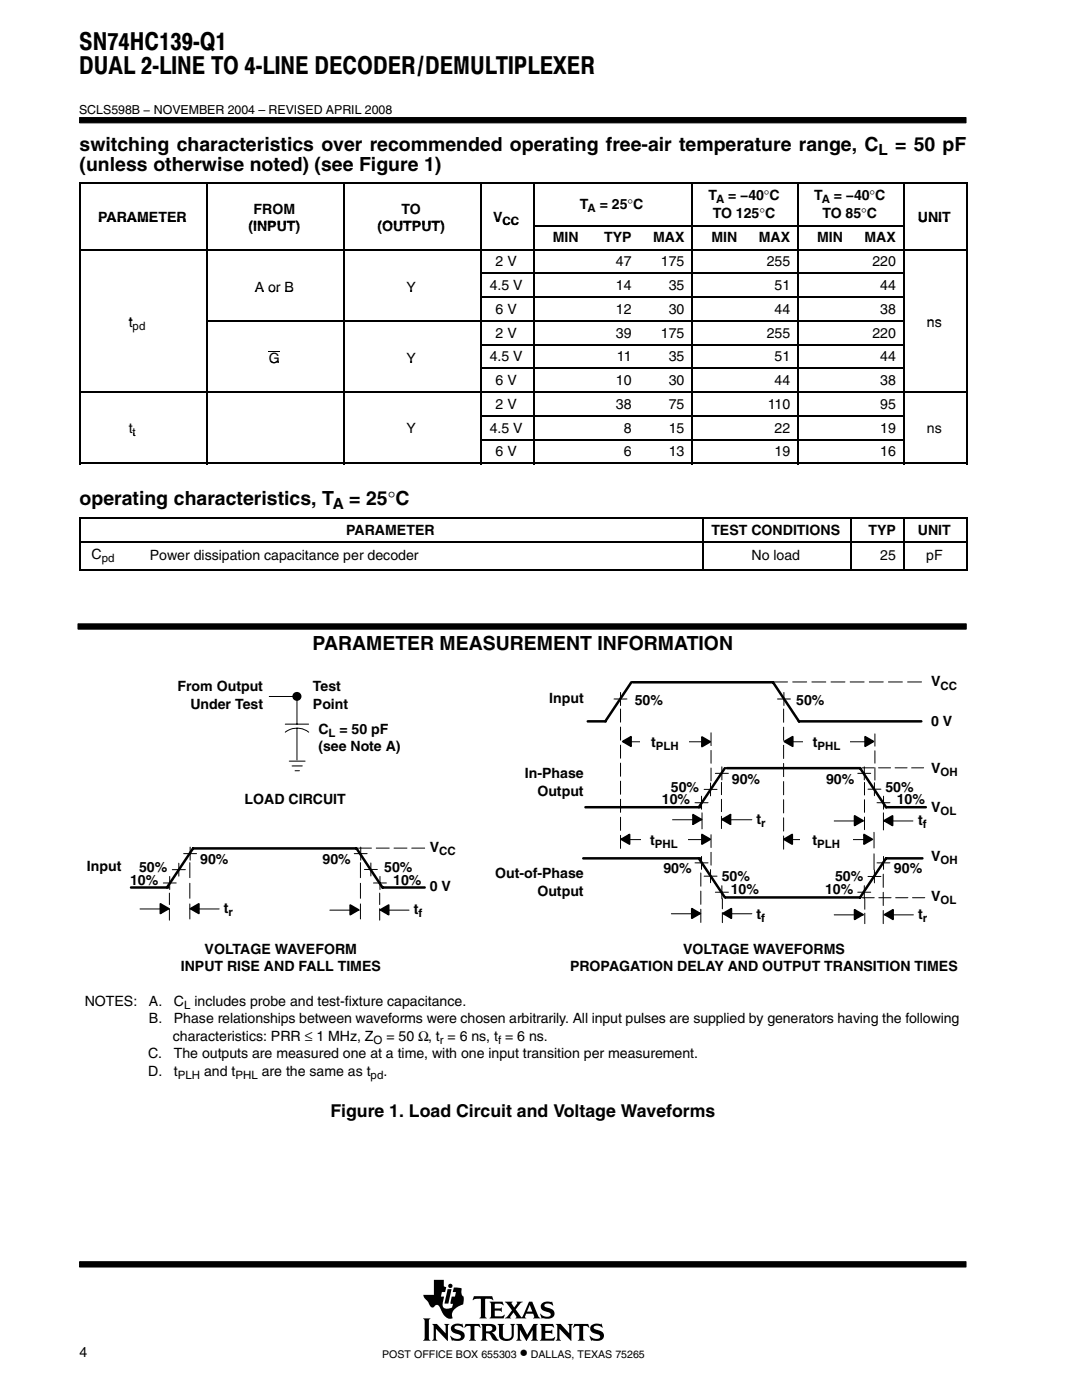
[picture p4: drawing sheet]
<svg xmlns="http://www.w3.org/2000/svg" width="216mm" height="279mm" viewBox="0 0 216 279" stroke-linecap="round" stroke-linejoin="round" font-family="sans-serif">
<g fill="#000" stroke="#000" stroke-width=".2">
<path d="M15.9 23.5h176.9v1h-176.9z" fill-rule="evenodd"/>
<path d="M15.9 251.8h176.9v1.1h-176.9z" fill-rule="evenodd"/>
</g>
<g fill="#000">
<path d="M89.3 257.3h.8l-.6 2.9h-.8z"/>
<path d="M84.4 263.1h1.5l-.3 .4v3.7l.3 .4h-1.5l.3-.6v-3.4z" fill-rule="evenodd"/>
<path d="M86.2 264.2h1l1.7 1.9v-1.5l-.3-.4h1.1l-.3 .4v3l-2.4-2.4v2l.3 .4h-1.1l.3-.6v-2.3z" fill-rule="evenodd"/>
<path d="M86.6 255.4h2v1.3l.4 .2-.2 1h-.6l-.2 .9h.6l-.2 1.1a1.11 1.11 0 0 0 .3 1.2l.6 .1 .9-.3 .2-.7-.5-.1 .2-1.3h.7l.2-.9h-.7l.3-1 1.5 .2v1l.1 .4 .3 .3v.9a.54 .54 0 0 1-.4 .7l-.4 .2a2.35 2.35 0 0 0-1.5 1.6v.4a.29 .29 0 0 1 .1 .3 .29 .29 0 0 1-.2 .3h-.1a2.21 2.21 0 0 1-2-1.9l-.1-.1a.68 .68 0 0 0-.5-.7 .68 .68 0 0 0-.8 .4 .88 .88 0 0 1-1.1-.9l-.8-.9-.2-.7h2.1z" fill-rule="evenodd"/>
<path d="M90.2 264.5a2.17 2.17 0 0 1 1.9-.2l.1-.1 .3 .8-.8-.4h-.7a.36 .36 0 0 0-.3 .4 .36 .36 0 0 0 .4 .3l.3 .1a1.19 1.19 0 0 1 1.3 1.5l-.1 .1a1.23 1.23 0 0 1-1.1 .6l-1.1-.1-.2 .1-.4-1h.1a1.37 1.37 0 0 0 2.1 .3 .6 .6 0 0 0-.8-.7 1.08 1.08 0 0 1-1-.5 1.08 1.08 0 0 1 0-1.1z" fill-rule="evenodd"/>
<path d="M92.9 264.2h2.8l.2 .8-.5-.4h-.6l-.1 .2v2.4l.3 .4h-1.4l.2-.3 .1-.3v-2.3l-.7-.1-.6 .4z" fill-rule="evenodd"/>
<path d="M94.6 258.7h3.6l.2 .8-.7-.3-.9 .1v3.4l.3 .4h-1.4l.3-.4v-3.4l-1-.1-.7 .3z" fill-rule="evenodd"/>
<path d="M95.9 264.2h2.1a.85 .85 0 0 1 1 .8 .85 .85 0 0 1-.9 .9l.4 .3 .7 1 .4 .2-.2 .1a1.11 1.11 0 0 1-1.4-.9l-.3-.4-.7-.1v1l.3 .5h-1.4l.3-.6v-2.3z" fill-rule="evenodd"/>
<path d="M97.7 259.8h2.6l.2 .7-.7-.3-1.1 .1v.8h1.1l.3-.2v.9l-.3-.2h-1.1v1l.1 .1h1.3l.5-.3h.1l-.2 .7h-2.8l.3-.5v-2.3z" fill-rule="evenodd"/>
<path d="M99.3 264.2h1.3l-.3 .4 .1 2.2 .2 .3 .8 .1a.73 .73 0 0 0 .7-.8v-1.8l-.3-.4h1l-.3 .4v1.9a1.56 1.56 0 0 1-1.3 1.2 1.56 1.56 0 0 1-1.5-.7l-.1-2.4z" fill-rule="evenodd"/>
<path d="M103 264.2h1.1l1.1 2.2 1.2-2.2h.9l-.3 .4v2.6l.4 .4h-1.4l.3-.4v-1.8l-1.3 2.2-1.3-2.2v1.7l.4 .5h-1.1l.3-.6v-2.3z" fill-rule="evenodd"/>
<path d="M100.7 259.8h1.6l-.2 .4 .5 .7 .6-.8-.1-.3h1.2l-.5 .3-.9 1.2 1 1.5a.22 .22 0 0 0 .3 .1 .22 .22 0 0 0 .1-.3l1.3-2.8h.6l1.2 2.9 .4 .4-1.4-.1a.24 .24 0 0 0 .2-.1 .24 .24 0 0 0 0-.3l-.2-.4h-1.4l-.3 .6 .3 .3h-2.2l.2-.3-.5-.9-.7 .9 .2 .3h-1.3l.5-.4 1-1.2z" fill-rule="evenodd"/>
<path d="M108.1 260.2l.1-.1a1.88 1.88 0 0 1 1.4-.3l.4 .1 .2-.2 .2 .8-1.1-.4a.44 .44 0 0 0-.7 .4 .44 .44 0 0 0 .6 .5 1.34 1.34 0 0 1 1.4 1.3 1.13 1.13 0 0 1-1.1 .9h-.8a.37 .37 0 0 0-.6 0l-.3-1h.1l.6 .5 .8 .1a.47 .47 0 0 0 .6-.5 .47 .47 0 0 0-.5-.4l-.2-.1a1.11 1.11 0 0 1-1.2-1.5z" fill-rule="evenodd"/>
<path d="M107.7 264.2h2.6l.2 .8-.6-.4-1.1 .1v.9h1l.4-.3v1l-.3-.3h-1.1v1.1h1.4l.5-.3-.2 .8h-2.8l.3-.6v-2.3z" fill-rule="evenodd"/>
<path d="M110.9 264.2h1l1.7 1.9v-1.5l-.3-.4h1l-.3 .4v3l-2.4-2.4v2l.3 .4h-1l.3-.4v-2.6z" fill-rule="evenodd"/>
<path d="M114.6 264.2h2.8l.2 .8-.5-.4h-.6l-.1 .2v2.4l.3 .4h-1.4l.3-.4v-2.4l-.1-.2h-.6l-.6 .4z" fill-rule="evenodd"/>
<path d="M118 264.5a2.12 2.12 0 0 1 1.9-.2l.1-.1 .3 .8-.8-.4h-.7a.35 .35 0 0 0-.3 .3 .35 .35 0 0 0 .2 .4l.5 .1a1.16 1.16 0 0 1 1.2 1.6 1.23 1.23 0 0 1-1.1 .6l-1.1-.1-.2 .1-.4-1 .9 .5 .7 .1a.47 .47 0 0 0 .6-.4 .47 .47 0 0 0-.6-.5 1.28 1.28 0 0 1-1.4-1.4z" fill-rule="evenodd"/>
<circle cx="89.9" cy="256.6" r=".43"/>
</g>
<g fill="#fff">
<path d="M105.7 260.4l.5 1.4h-1z"/>
<path d="M97 264.7l.6-.1a.56 .56 0 0 1 .7 .5 .56 .56 0 0 1-.7 .6h-.6z" fill-rule="evenodd"/>
</g>
<g fill="none" stroke="#000" stroke-width=".32">
<path d="M15.9 36.6h177.3M16 36.4v56.2M41.4 36.4v56.2M68.6 36.4v56.2M95.9 36.4v56.2M106.5 36.4v56.2M138.1 36.4v56.2M159.2 36.4v56.2M180.3 36.4v56.2M193 36.4v56.2M15.9 49.8h177.3M95.8 54.6h84.4"/>
<path d="M95.8 59.3h84.4M106.3 45.1h73.9M15.9 78.3h177.3M41.2 64h139M95.8 68.8h84.4M95.8 73.5h84.4M15.9 92.5h177.3M95.8 83h84.4M95.8 87.8h84.4M15.9 103.3h177.3M15.9 108.1h177.3M15.9 113.7h177.3"/>
<path d="M16 103.2v10.6M140.2 103.2v10.6M169.8 103.2v10.6M180.3 103.2v10.6M193 103.2v10.6"/>
</g>
<g fill="none" stroke="#000" stroke-width=".2">
<path d="M53.7 70.2h2.2M122.5 139.5h2.6M123.8 138.2v2.6M155.1 139.5h2.6M156.4 138.2v2.6M125.9 148h15.6M140 158.9v2.6M140.5 157.5h2.6M141.8 156.3v2.5M142.7 154.3h2.6M144 153v2.6M158.2 148h15.5"/>
<path d="M171.2 154.3h2.5M172.5 153v2.6M173.2 157.5h2.6M174.5 156.2v2.6M176.3 158.9v2.6M32.6 176.2h2.6M33.9 174.9v2.6M34.4 173.6h2.6M35.7 172.3v2.6M36.6 170.4h2.6M37.9 169.1v2.6M70.7 170.4h2.6"/>
<path d="M72 169.1v2.6M72.7 173.5h2.6M74 172.2v2.6M74.5 176.2h2.6M75.8 174.9v2.6M134.2 163.6h5.9M138.7 160.2h2.6M144.1 163.6h5.9M166.5 163.8h5.8M175 160.2h2.6M176.3 163.8h5.9M27.9 181.4h5.9"/>
<path d="M37.9 181.4h5.8M65.8 181.6h5.9M75.8 181.6h5.8"/>
</g>
<path d="M15.6 124.5h177.2v1.1h-177.2z" fill-rule="evenodd" fill="#000" stroke="#000" stroke-width=".2"/>
<path d="M126 136.2l-5.2 7.8M126.3 136.2h27.9l5.2 7.8h24.4M117.3 144h3.6M144.6 153.3l-5.2 7.8M145 153.3h26.6l5.2 7.8h7.9M26.1 177.1h7.5M33.3 177.1l5.2-7.8h32.6l5.2 7.8h8.4M116.8 161.1h22.9" fill="none" stroke="#000" stroke-width=".5"/>
<path d="M123.8 141.5v28M141.9 146.2v9.7M156.4 141.5v28.2M84.7 169.3h-13.2" fill="none" stroke="#000" stroke-width=".2" stroke-dasharray="2.6 1"/>
<path d="M37.9 172.2v11.2M71.9 172.2v11.2" fill="none" stroke="#000" stroke-width=".2" stroke-dasharray="3 1.1"/>
<path d="M33.8 178.2v5.5M75.8 178.2v5.5" fill="none" stroke="#000" stroke-width=".2" stroke-dasharray="2.3 .8"/>
<g fill="#000" stroke="#000" stroke-width=".34">
<path d="M32 180.4l1.7 .9-1.7 1zM38 181.3l1.7-.9v1.9zM69.9 180.6l1.6 1-1.6 .9zM75.9 181.6l1.7-1v1.9z"/>
<path d="M124.3 148l1.6 .9v-1.9zM156.5 148l1.7-1v1.9zM172.6 147v1.9l1.7-.9zM140.1 147.1v1.9l1.6-1zM138.3 162.6v1.9l1.6-1zM144.1 163.5l1.7-.9v1.9z" fill-rule="evenodd"/>
<path d="M170.5 162.8l1.7 1-1.7 .9zM176.4 163.8l1.7 .9v-1.9zM124 167.5l1.6 1v-2zM140.1 166.5v2l1.6-1zM156.4 167.5l1.7-1v2zM172.4 166.5l1.7 1-1.7 1zM138 181.3v2l1.7-1zM144.3 182.3l1.6 1v-2zM170.5 181.6v1.9l1.7-1zM176.5 182.5l1.7 1v-1.9z" fill-rule="evenodd"/>
</g>
<path d="M183.9 136.1h-29.8" fill="none" stroke="#000" stroke-width=".2" stroke-dasharray="2.8 1"/>
<path d="M144 156.1v9.3M172.5 156.1v9.5M174.6 146.5v9.2" fill="none" stroke="#000" stroke-width=".2" stroke-dasharray="2.5 .9"/>
<path d="M184.3 153.2h-12.4" fill="none" stroke="#000" stroke-width=".2" stroke-dasharray="2.4 .9"/>
<path d="M176.3 162.2v3.4" fill="none" stroke="#000" stroke-width=".2" stroke-dasharray="3.4 1.3"/>
<path d="M140.1 162.2v3.2" fill="none" stroke="#000" stroke-width=".2" stroke-dasharray="3.2 1.2"/>
<path d="M139.9 163.5l-1.6 1M145.8 162.6v1.9" fill="none" stroke="#000" stroke-width=".34"/>
<g fill="#fff">
<path d="M127.9 146.9h9.6v2.8h-9.6z" fill-rule="evenodd"/>
<path d="M160.4 146.9h9.2v2.8h-9.2z" fill-rule="evenodd"/>
</g>
<path d="M116.4 171.3h23.3M139.4 171.3l5.2 7.8M184.1 171.3h-7.3l-5.2 7.8h-26.8" fill="none" stroke="#000" stroke-width=".5"/>
<g fill="none" stroke="#000" stroke-width=".2">
<path d="M125.6 167.6h15.6M138.7 172.2h2.6M140 170.9v2.6M140.5 174.9h2.6M141.8 173.6v2.6M142.7 178.1h2.6M144 176.8v2.6M171.2 178.1h2.5M172.5 176.8v2.6M173.2 174.9h2.6M174.5 173.6v2.6M175 172.2h2.6"/>
<path d="M176.3 170.9v2.6M134 182.4h5.8M144.1 182.4h5.9M166.5 182.6h5.8M176.4 182.6h5.9"/>
</g>
<path d="M184.5 179.2h-12.6" fill="none" stroke="#000" stroke-width=".2" stroke-dasharray="2.4 .9"/>
<path d="M144.1 179.4v4.8" fill="none" stroke="#000" stroke-width=".2" stroke-dasharray="2 .7"/>
<path d="M172.6 179.4v5" fill="none" stroke="#000" stroke-width=".2" stroke-dasharray="2.1 .8"/>
<path d="M139.8 174.2v10M141.9 166.6v6.1M176.2 174.5v9.9" fill="none" stroke="#000" stroke-width=".2" stroke-dasharray="2.6 1"/>
<path d="M174.4 166.1v7.5" fill="none" stroke="#000" stroke-width=".2" stroke-dasharray="3.1 1.2"/>
<path d="M127.9 166.4h9.2v2.8h-9.2z" fill-rule="evenodd" fill="#fff"/>
<path d="M157.9 167.6h15.6" fill="none" stroke="#000" stroke-width=".2"/>
<path d="M159.7 166.4h10.4v2.8h-10.4z" fill-rule="evenodd" fill="#fff"/>
<circle cx="59.3" cy="139" r=".73" fill="#000" stroke="#000" stroke-width=".34"/>
<circle cx="59.3" cy="139" r=".17" fill="#000"/>
<path d="M56.9 142h4.7v5.1h-4.7z" fill-rule="evenodd" fill="#fff"/>
<path d="M53.7 139h5.6M59.3 139v5.5M56.9 146.1a3.8 3.8 0 0 1 4.7 0M56.9 144.5h4.7M57.7 151.9h3.2M58.3 152.9h2M58.9 153.8h.8M59.3 145.3v6.4" fill="none" stroke="#000" stroke-width=".2"/>
<g font-size="4.9">
<text x="15.8" y="9.9">SN74HC139-Q1</text>
<text x="15.8" y="14.8">DUAL 2-LINE TO 4-LINE DECODER/DEMULTIPLEXER</text>
</g>
<g font-size="3.9">
<text x="15.9" y="30.2">switching characteristics over recommended operating free-air temperature range, C</text>
<text x="15.9" y="34.1">(unless otherwise noted) (see Figure 1)</text>
<text x="178.6" y="30.2">= 50 pF</text>
<text x="15.9" y="100.8">operating characteristics, T</text>
<text x="69.7" y="100.8">= 25°C</text>
<text x="62.4" y="129.7">PARAMETER MEASUREMENT INFORMATION</text>
</g>
<g font-size="3.5">
<text x="65.9" y="222.9">Figure 1. Load Circuit and Voltage Waveforms</text>
<text x="103.7" y="271">•</text>
</g>
<g font-size="3.1">
<text x="175.3" y="31">L</text>
<text x="66.4" y="101.6">A</text>
</g>
<g font-size="2.8">
<text x="115.7" y="41.8">T</text>
<text x="119.7" y="41.8">= 25°C</text>
<text x="141.3" y="39.9">T</text>
<text x="145.3" y="39.9">= −40°C</text>
<text x="162.4" y="39.9">T</text>
<text x="166.4" y="39.9">= −40°C</text>
<text x="19.6" y="44.3">PARAMETER</text>
<text x="49.6" y="46.1">(INPUT)</text>
<text x="50.6" y="42.6">FROM</text>
<text x="75.3" y="46.1">(OUTPUT)</text>
<text x="80.1" y="42.6">TO</text>
<text x="98.4" y="44.3">V</text>
<text x="142.2" y="43.4">TO 125°C</text>
<text x="164.1" y="43.4">TO 85°C</text>
<text x="183.1" y="44.3">UNIT</text>
<text x="98.9" y="53.1">2 V</text>
<text x="110.3" y="48.4">MIN</text>
<text x="120.5" y="48.4">TYP</text>
<text x="122.9" y="53.1">47</text>
<text x="130.3" y="48.4">MAX</text>
<text x="131.9" y="53.1">175</text>
<text x="142" y="48.4">MIN</text>
<text x="151.4" y="48.4">MAX</text>
<text x="153" y="53.1">255</text>
<text x="163.1" y="48.4">MIN</text>
<text x="172.5" y="48.4">MAX</text>
<text x="174.1" y="53.1">220</text>
<text x="50.8" y="58.2">A or B</text>
<text x="81.1" y="58.2">Y</text>
<text x="97.7" y="57.9">4.5 V</text>
<text x="122.9" y="57.9">14</text>
<text x="133.4" y="57.9">35</text>
<text x="154.5" y="57.9">51</text>
<text x="175.6" y="57.9">44</text>
<text x="25.7" y="65.3">t</text>
<text x="98.9" y="62.6">6 V</text>
<text x="122.9" y="62.6">12</text>
<text x="133.4" y="62.6">30</text>
<text x="154.5" y="62.6">44</text>
<text x="175.6" y="62.6">38</text>
<text x="184.9" y="65.3">ns</text>
<text x="98.9" y="67.4">2 V</text>
<text x="122.9" y="67.4">39</text>
<text x="131.9" y="67.4">175</text>
<text x="153" y="67.4">255</text>
<text x="174.1" y="67.4">220</text>
<text x="53.7" y="72.4">G</text>
<text x="81.1" y="72.4">Y</text>
<text x="97.7" y="72.1">4.5 V</text>
<text x="98.9" y="76.8">6 V</text>
<text x="122.9" y="76.8">10</text>
<text x="123.1" y="72.1">11</text>
<text x="133.4" y="72.1">35</text>
<text x="133.4" y="76.8">30</text>
<text x="154.5" y="72.1">51</text>
<text x="154.5" y="76.8">44</text>
<text x="175.6" y="72.1">44</text>
<text x="175.6" y="76.8">38</text>
<text x="98.9" y="81.6">2 V</text>
<text x="122.9" y="81.6">38</text>
<text x="133.4" y="81.6">75</text>
<text x="153.2" y="81.6">110</text>
<text x="175.6" y="81.6">95</text>
<text x="25.7" y="86.3">t</text>
<text x="81.1" y="86.3">Y</text>
<text x="97.7" y="86.3">4.5 V</text>
<text x="124.5" y="86.3">8</text>
<text x="133.4" y="86.3">15</text>
<text x="154.5" y="86.3">22</text>
<text x="175.6" y="86.3">19</text>
<text x="184.9" y="86.3">ns</text>
<text x="98.9" y="91">6 V</text>
<text x="124.5" y="91">6</text>
<text x="133.4" y="91">13</text>
<text x="154.5" y="91">19</text>
<text x="175.6" y="91">16</text>
<text x="69.1" y="106.7">PARAMETER</text>
<text x="141.9" y="106.7">TEST CONDITIONS</text>
<text x="173.3" y="106.7">TYP</text>
<text x="183.1" y="106.7">UNIT</text>
<text x="18.3" y="111.5">C</text>
<text x="29.9" y="111.8">Power dissipation capacitance per decoder</text>
<text x="150" y="111.8">No load</text>
<text x="175.6" y="111.8">25</text>
<text x="184.8" y="111.8">pF</text>
<text x="35.4" y="137.9">From Output</text>
<text x="62.4" y="137.9">Test</text>
<text x="185.8" y="137">V</text>
<text x="38" y="141.5">Under Test</text>
<text x="62.4" y="141.5">Point</text>
<text x="109.6" y="140.2">Input</text>
<text x="126.7" y="140.7">50%</text>
<text x="158.9" y="140.7">50%</text>
<text x="63.5" y="149.9">(see Note A)</text>
<text x="63.5" y="146.4">C</text>
<text x="67.7" y="146.4">= 50 pF</text>
<text x="129.9" y="149">t</text>
<text x="162.2" y="149">t</text>
<text x="185.8" y="144.9">0 V</text>
<text x="104.7" y="155.3">In-Phase</text>
<text x="185.8" y="154.3">V</text>
<text x="48.8" y="160.4">LOAD CIRCUIT</text>
<text x="107.2" y="158.9">Output</text>
<text x="132.1" y="160.5">10%</text>
<text x="133.9" y="158">50%</text>
<text x="146" y="156.5">90%</text>
<text x="164.8" y="156.5">90%</text>
<text x="176.7" y="158">50%</text>
<text x="178.9" y="160.5">10%</text>
<text x="185.8" y="162">V</text>
<text x="150.9" y="164.4">t</text>
<text x="183.2" y="164.6">t</text>
<text x="17.3" y="173.8">Input</text>
<text x="39.9" y="172.5">90%</text>
<text x="64.4" y="172.5">90%</text>
<text x="85.8" y="170">V</text>
<text x="129.7" y="168.5">t</text>
<text x="162.1" y="168.5">t</text>
<text x="185.8" y="171.7">V</text>
<text x="26" y="176.5">10%</text>
<text x="27.8" y="174.1">50%</text>
<text x="76.7" y="174.1">50%</text>
<text x="78.5" y="176.5">10%</text>
<text x="85.8" y="177.9">0 V</text>
<text x="98.8" y="175.2">Out-of-Phase</text>
<text x="107.2" y="178.7">Output</text>
<text x="132.4" y="174.3">90%</text>
<text x="144" y="175.9">50%</text>
<text x="145.8" y="178.4">10%</text>
<text x="164.6" y="178.4">10%</text>
<text x="166.6" y="175.9">50%</text>
<text x="178.4" y="174.3">90%</text>
<text x="185.8" y="179.9">V</text>
<text x="44.7" y="182.2">t</text>
<text x="82.6" y="182.4">t</text>
<text x="150.9" y="183.3">t</text>
<text x="183.2" y="183.3">t</text>
<text x="40.8" y="190.3">VOLTAGE WAVEFORM</text>
<text x="136.3" y="190.3">VOLTAGE WAVEFORMS</text>
<text x="36.1" y="193.8">INPUT RISE AND FALL TIMES</text>
<text x="113.7" y="193.8">PROPAGATION DELAY AND OUTPUT TRANSITION TIMES</text>
<text x="16.9" y="200.7">NOTES:</text>
<text x="29.7" y="200.7">A.</text>
<text x="34.7" y="200.7">C</text>
<text x="38.8" y="200.7">includes probe and test-fixture capacitance.</text>
<text x="29.7" y="204.2">B.</text>
<text x="34.5" y="207.7">characteristics: PRR ≤ 1 MHz, Z</text>
<text x="34.7" y="204.2">Phase relationships between waveforms were chosen arbitrarily. All input pulses are supplied by generators having the following</text>
<text x="77.1" y="207.7">= 50 Ω, t = 6 ns, t = 6 ns.</text>
<text x="29.6" y="211.2">C.</text>
<text x="29.6" y="214.7">D.</text>
<text x="34.7" y="211.2">The outputs are measured one at a time, with one input transition per measurement.</text>
<text x="34.7" y="214.7">t</text>
<text x="40.7" y="214.7">and t</text>
<text x="52.2" y="214.7">are the same as t</text>
<text x="76.5" y="214.7">.</text>
<text x="15.9" y="270.8">4</text>
</g>
<text font-size="2.5" x="15.8" y="22.7">SCLS598B − NOVEMBER 2004 – REVISED APRIL 2008</text>
<g font-size="2.3">
<text x="142.9" y="40.5">A</text>
<text x="164" y="40.5">A</text>
<text x="100.3" y="44.9">CC</text>
<text x="117.3" y="42.4">A</text>
<text x="26.5" y="65.9">pd</text>
<text x="26.5" y="86.9">t</text>
<text x="20.3" y="112.1">pd</text>
<text x="187.7" y="137.6">CC</text>
<text x="65.6" y="147">L</text>
<text x="130.8" y="149.6">PLH</text>
<text x="163.1" y="149.6">PHL</text>
<text x="187.7" y="154.9">OH</text>
<text x="151.9" y="165">r</text>
<text x="184.1" y="165.2">f</text>
<text x="187.7" y="162.6">OL</text>
<text x="87.6" y="170.6">CC</text>
<text x="130.7" y="169.2">PHL</text>
<text x="163" y="169.2">PLH</text>
<text x="187.7" y="172.4">OH</text>
<text x="45.6" y="182.8">r</text>
<text x="83.5" y="183">f</text>
<text x="151.9" y="184">f</text>
<text x="184.1" y="184">r</text>
<text x="187.7" y="180.5">OL</text>
<text x="36.7" y="201.3">L</text>
<text x="74.5" y="208.3">O</text>
<text x="87.8" y="208.3">r</text>
<text x="99.4" y="208.3">f</text>
<text x="35.5" y="215.3">PLH</text>
<text x="47" y="215.3">PHL</text>
<text x="74" y="215.3">pd</text>
</g>
<g font-size="2.1">
<text x="76.3" y="271">POST OFFICE BOX 655303</text>
<text x="105.9" y="271">DALLAS, TEXAS 75265</text>
</g>
</svg>
